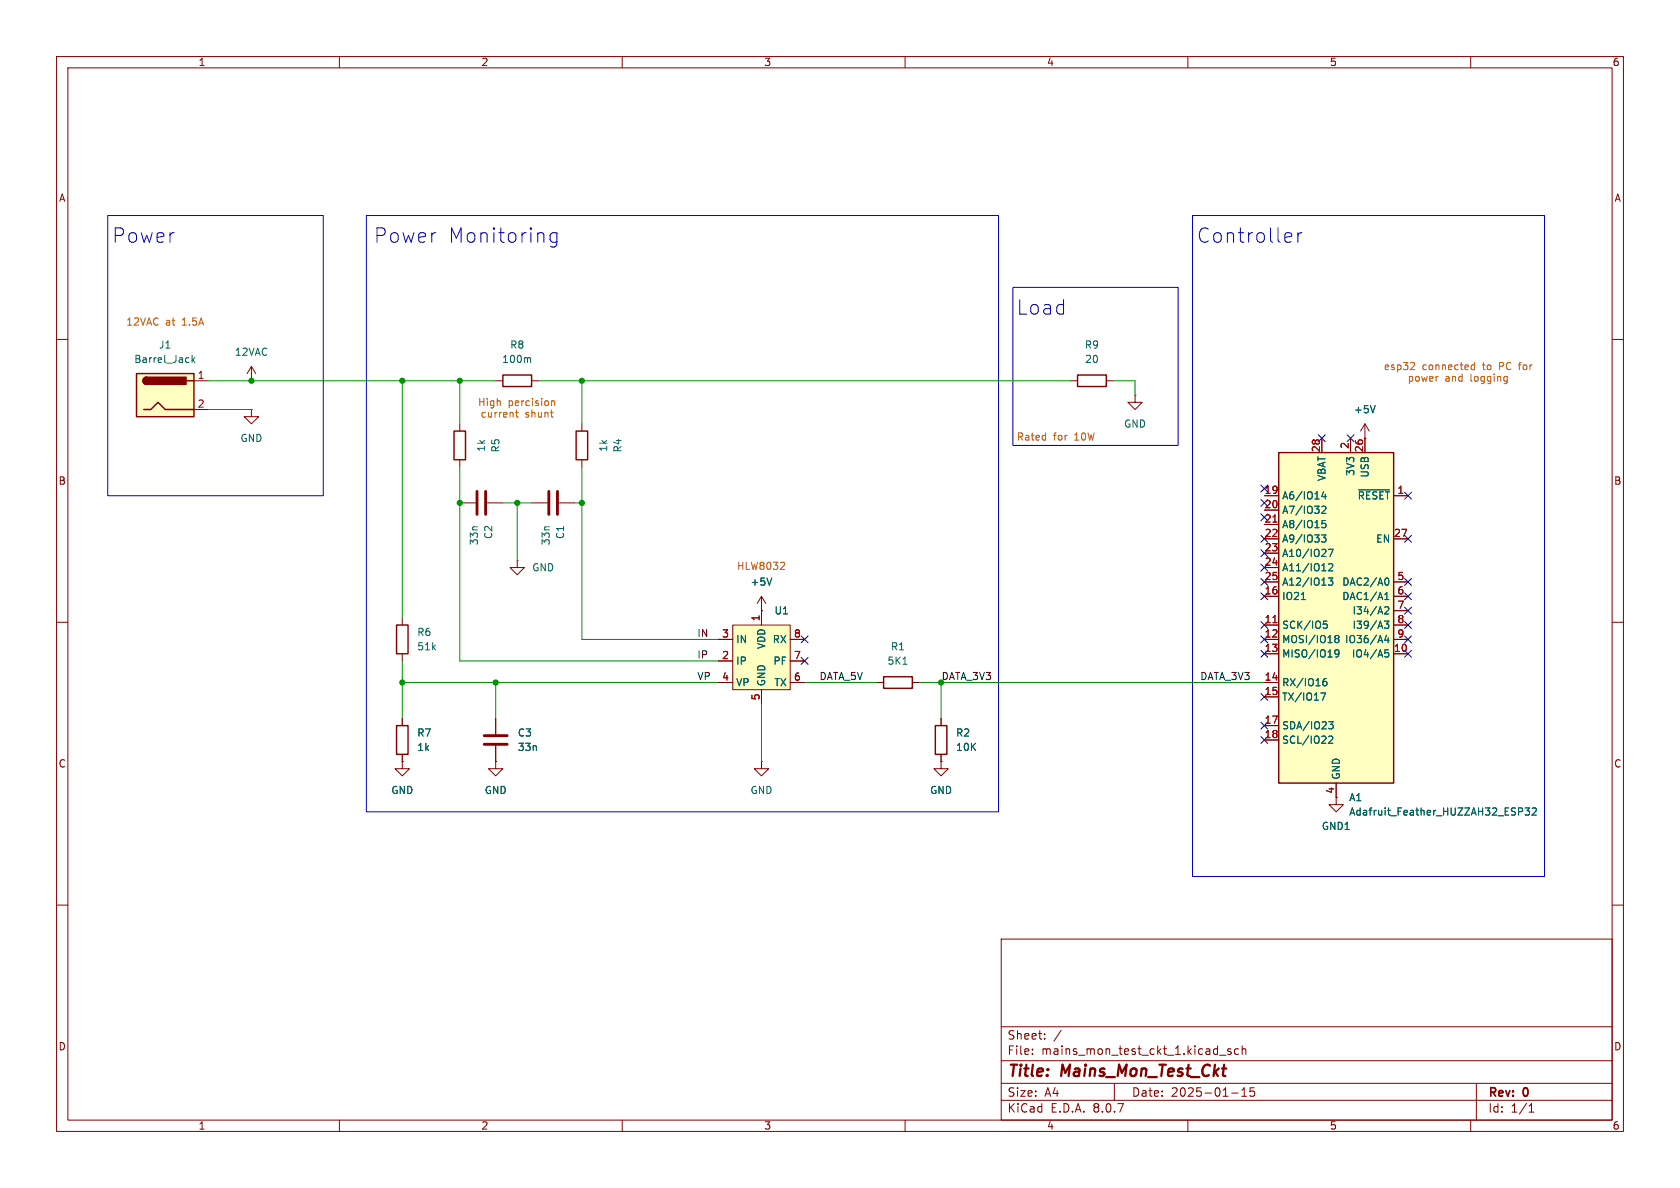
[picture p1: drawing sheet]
<svg xmlns="http://www.w3.org/2000/svg" width="297mm" height="210mm" viewBox="0 0 297 210" stroke-linecap="round" stroke-linejoin="round" font-family="sans-serif">
<g fill="none" stroke="#840000" stroke-width=".18">
<path d="M10 10h277v190h-277zM12 12h273v186h-273zM60 10v2M110 10v2M160 10v2M210 10v2M260 10v2M10 60h2M285 60h2M10 110h2M285 110h2M10 160h2"/>
<path d="M177 166h108v32h-108zM285 160h2M60 198v2M110 198v2M160 198v2M177 194.5h108M177 191.5h108M177 187.5h108M177 181.5h108M182.5 186.3v.1M182.5 185.5v.1M184.7 183.6v.1"/>
<path d="M184.7 182.8v.1M187.6 182.1l-1.3 2M197 191.5v3M210 198v2M215.6 186.5h1.1M217.6 185.5l-.4-.1-.2 .2 .1 .2 .5 .2v.3h-.6M217.7 193.2h1.2M219 185.5l-.5-.1-.3 .3v.4l.2 .2h.6M219.5 193.8h.9M219.5 192.7l.5-.4v1.5M219.6 185.5l.2-.1 .4 .1v.9M219.6 184.9v1.5"/>
<path d="M221.7 192.3h-.7v.7l.2-.1h.5l.1 .3-.1 .5-.2 .1-.5-.1M260 198v2M261 191.5v6.5M270.3 196.6h.9M270.3 195.5l.4-.4v1.5"/>
</g>
<path d="M129.5 110.5h10.2v11.4h-10.2z" fill="#ffffc2"/>
<g fill="none" stroke="#840000" stroke-width=".18">
<path d="M44.4 72.4v1.3h1.3l-1.3 1.2-1.2-1.2h1.2M44.4 72.4h.1M87.6 67.3h1.3M94 67.3h1.2M189.2 67.3h1.3M195.6 67.3h1.2M200.7 69.9v1.2h1.2l-1.2 1.3-1.3-1.3h1.3M200.7 69.9h.1M241.3 77.5h.1M241.3 74.9l-.8 1.3M241.3 74.9v2.6M241.3 74.9l.8 1.3"/>
<path d="M94 88.9h2.8M98.8 88.9h2.8M127 116.8h2.5M127 113h2.5M129.5 110.5h10.2v11.4h-10.2zM134.6 108h.1M134.6 105.4v5.1M134.6 105.4l-.7 1.3M134.6 105.4l.8 1.3M139.7 116.8h2.5M139.7 113h2.5M71.1 134.6v1.3h1.3l-1.3 1.3-1.3-1.3h1.3"/>
<path d="M71.1 134.6h.1M71.1 127v1.3M71.1 133.4v1.2M87.6 134.6v1.3h1.3l-1.3 1.3-1.2-1.3h1.2M87.6 134.6h.1M87.6 127v2.8M87.6 131.8v2.8M127 120.7h2.5M134.6 134.6v1.3h1.3l-1.3 1.3-1.3-1.3h1.3M134.6 134.6h.1M134.6 121.9v2.6M139.7 120.7h2.5"/>
<path d="M154.9 120.7h1.3M161.3 120.7h1.3M236.2 141v1.2h1.3l-1.3 1.3-1.3-1.3h1.3"/>
</g>
<path d="M97 86.9v4M98.6 86.9v4M85.6 131.6h4.1M85.6 130h4.1" fill="none" stroke="#840000" stroke-width=".51"/>
<path d="M88.9 66.3h5.1v2h-5.1zM190.5 66.3h5.1v2h-5.1zM156.2 119.6h5.1v2.1h-5.1zM70.1 128.3h2v5.1h-2z" fill="none" stroke="#840000" stroke-width=".25"/>
<path d="M93.4 63.2l.4 .2v.7M243.1 71.7l-.4 1.3M136.4 102.2l-.4 1.2M159.6 117.4h.8" fill="none" stroke="#006464" stroke-width=".18"/>
<path d="M226.1 80h20.3v58.4h-20.3z" fill="#ffffc2"/>
<path d="M226.1 80h20.3v58.4h-20.3zM165.4 128.3h2v5.1h-2z" fill="none" stroke="#840000" stroke-width=".25"/>
<g fill="none" stroke="#840000" stroke-width=".18">
<path d="M233.7 77.5v2.5M238.8 77.5v2.5M241.3 77.5v2.5M91.4 99.1v1.2h1.3l-1.3 1.3-1.2-1.3h1.2M91.4 99.1h.1M223.5 87.6h2.6M223.5 90.2h2.6M223.5 92.7h2.6M223.5 95.3h2.6M223.5 97.8h2.6M246.4 87.6h2.5M246.4 95.3h2.5"/>
<path d="M223.5 115.6h2.6M223.5 110.5h2.6M223.5 113h2.6M223.5 105.4h2.6M223.5 100.3h2.6M223.5 102.9h2.6M246.4 115.6h2.5M246.4 110.5h2.5M246.4 113h2.5M246.4 105.4h2.5M246.4 102.9h2.5M246.4 108h2.5"/>
<path d="M166.4 134.6v1.3h1.2l-1.2 1.3-1.3-1.3h1.3M166.4 134.6h.1M166.4 127v1.3M166.4 133.4v1.2M223.5 120.7h2.6M223.5 123.2h2.6M223.5 128.3h2.6M223.5 130.8h2.6M236.2 138.4v2.6"/>
</g>
<g fill="none" stroke="#006464" stroke-width=".18">
<path d="M233.6 94.6h.8l-.4 .4 .3 .2v.5l-.1 .1-.6-.1M233.7 89.6l.5-.1 .2 .3-.8 .9h.8M234 86.9l-.3 .9h.8M234.3 87.4v.8M234.3 92h-.6v.6l.2-.1 .4 .1 .1 .1-.1 .5-.1 .1-.5-.1M234.8 97.1h.9l-.6 1.3M234.9 99.8l.5-.2 .2 .4-.8 .9h.8M240.2 86.6h5.4M230.1 106h.7M234 109.8h.6M234 110.3h.4l.3 .2-.2 .5h-.5M234.5 120h-.4l-.2 .5"/>
<path d="M234.8 102.2h.8l-.4 .5 .4 .1v.5l-.2 .1-.6-.1M236.2 112.9l-.2-.3 .2-.3h.3l.2 .3-.2 .3M236.2 112.9l-.2 .2v.4l.2 .1 .4-.1 .1-.1v-.3l-.2-.2M236.2 112.9h.3M236.7 115.4l-.2 .3h-.3l-.2-.3 .1-.5h.4l.1 .1a.84 .84 0 0 1-.3 1.1h-.2M244.7 109.8h.8l-.4 .5 .4 .1v.5l-.2 .2-.6-.2M244.8 107.4l.5-.1 .2 .3-.8 .9h.8M244.8 106h.7M244.8 105.1l.4-.4v1.3M244.9 114.9h.6M244.9 115.4h.4l.2 .2-.1 .5h-.5M245.1 102.2a.68 .68 0 0 1 .4 .6 .68 .68 0 0 1-.4 .6"/>
<path d="M245.1 112.3l-.3 .9h.8M245.4 112.8v.8M233.5 122.5h.8l-.5 1.3M233.9 120.7l.2-.3h.2l.3 .3v.3l-.3 .2h-.3l-.1-.2M234.9 127.6h.8l-.4 .5 .3 .1 .1 .4-.3 .2h-.3M234.9 130.2l.5-.1 .2 .4-.8 .9h.8M268.5 142.8h.4l.3 .3-.1 .3-.6 .1M269.6 142.8h.8l-.4 .5 .3 .1v.6l-.1 .1-.6-.1M270.9 142.9l.5-.1 .2 .4-.8 .9h.8"/>
</g>
<path d="M225 92.3h.8M225 110.1h.8" fill="none" stroke="#a90000" stroke-width=".18"/>
<path d="M24.1 66h10.2v7.7h-10.2z" fill="#ffffc2"/>
<path d="M24.1 66h10.2v7.7h-10.2zM25.4 72.4h1.3l1.2-1.3 1.3 1.3h5.1M25.9 66.7a.64 .64 0 0 0-.6 .6 .64 .64 0 0 0 .6 .6M33 67.3h1.3M80.3 76.2h2v5.1h-2zM101.9 76.2h2v5.1h-2zM70.1 110.5h2v5.1h-2z" fill="none" stroke="#840000" stroke-width=".25"/>
<g fill="#840000" stroke="#840000" stroke-width=".25">
<path d="M25.5 66.9l.4-.2v1.2a.63 .63 0 0 1-.6-.3 .63 .63 0 0 1 .2-.7z"/>
<path d="M25.9 66.7h7v1.2h-7z"/>
</g>
<g fill="none" stroke="#840000" stroke-width=".18">
<path d="M34.3 67.3h2.5M34.3 72.4h2.5M44.4 67.3h.1M44.4 64.8l-.7 1.2M44.4 64.8v2.5M44.4 64.8l.8 1.2M81.3 74.9v1.3M102.9 74.9v1.3M233.7 77.5v2.5M238.8 77.5v2.5M241.3 77.5h.1M241.3 77.5v2.5"/>
<path d="M81.3 88.9h2.8M81.3 81.3v1.3M86.1 88.9h2.8M102.9 81.3v1.3M223.5 87.6h2.6M223.5 90.2h2.6M223.5 92.7h2.6M223.5 95.3h2.6M223.5 97.8h2.6M246.4 87.6h2.5M246.4 95.3h2.5M71.1 109.2v1.3"/>
<path d="M71.1 115.6v1.2M127 116.8h2.5M127 113h2.5M134.6 108h.1M134.6 108v2.5M139.7 116.8h2.5M139.7 113h2.5M223.5 113h2.6M223.5 115.6h2.6M223.5 110.5h2.6M223.5 105.4h2.6M223.5 100.3h2.6"/>
<path d="M223.5 102.9h2.6M246.4 113h2.5M246.4 115.6h2.5M246.4 110.5h2.5M246.4 105.4h2.5M246.4 102.9h2.5M246.4 108h2.5M71.1 134.6h.1M71.1 127v1.3M71.1 133.4v1.2M87.6 134.6h.1M87.6 127v2.8"/>
<path d="M87.6 131.8v2.8M127 120.7h2.5M134.6 121.9v2.6M139.7 120.7h2.5M166.4 134.6h.1M166.4 127v1.3M166.4 133.4v1.2M223.5 120.7h2.6M223.5 123.2h2.6M223.5 128.3h2.6M223.5 130.8h2.6M236.2 138.4v2.6"/>
</g>
<g fill="none" stroke="#006464" stroke-width=".18">
<path d="M34 62.8v1.3M34.1 63.6l.3 .5M34.4 63.2l-.4 .5M243.1 71.7l-.4 1.3M233.6 94.6h.8l-.4 .4 .3 .2v.5l-.1 .1-.6-.1M233.7 89.6l.5-.1 .2 .3-.8 .9h.8M234 86.9l-.3 .9h.8M234.3 87.4v.8M234.3 92h-.6v.6l.2-.1 .4 .1 .1 .1-.1 .5-.1 .1-.5-.1M234.8 97.1h.9l-.6 1.3M234.9 99.8l.5-.2 .2 .4-.8 .9h.8M240.2 86.6h5.4"/>
<path d="M136.4 102.2l-.4 1.2M230.1 106h.7M234 109.8h.6M234 110.3h.4l.3 .2-.2 .5h-.5M234.5 120h-.4l-.2 .5M234.8 102.2h.8l-.4 .5 .4 .1v.5l-.2 .1-.6-.1M236.2 112.9l-.2-.3 .2-.3h.3l.2 .3-.2 .3M236.2 112.9l-.2 .2v.4l.2 .1 .4-.1 .1-.1v-.3l-.2-.2M236.2 112.9h.3M236.7 115.4l-.2 .3h-.3l-.2-.3 .1-.5h.4l.1 .1a.84 .84 0 0 1-.3 1.1h-.2M244.7 109.8h.8l-.4 .5 .4 .1v.5l-.2 .2-.6-.2M244.8 107.4l.5-.1 .2 .3-.8 .9h.8"/>
<path d="M244.8 106h.7M244.8 105.1l.4-.4v1.3M244.9 114.9h.6M244.9 115.4h.4l.2 .2-.1 .5h-.5M245.1 102.2a.68 .68 0 0 1 .4 .6 .68 .68 0 0 1-.4 .6M245.1 112.3l-.3 .9h.8M245.4 112.8v.8M233.5 122.5h.8l-.5 1.3M233.9 120.7l.2-.3h.2l.3 .3v.3l-.3 .2h-.3l-.1-.2M234.9 127.6h.8l-.4 .5 .3 .1 .1 .4-.3 .2h-.3M234.9 130.2l.5-.1 .2 .4-.8 .9h.8M268.5 142.8h.4l.3 .3-.1 .3-.6 .1"/>
<path d="M269.6 142.8h.8l-.4 .5 .3 .1v.6l-.1 .1-.6-.1M270.9 142.9l.5-.1 .2 .4-.8 .9h.8"/>
</g>
<path d="M84.3 86.9v4M85.9 86.9v4" fill="none" stroke="#840000" stroke-width=".51"/>
<g fill="none" stroke="#c60" stroke-width=".18">
<path d="M91.3 72.5v1.1l.3 .1M97.3 72.9h.5M97.5 70.9v.8M97.5 71l.2-.1h.3l.1 .8M97.7 73.7h.1M249.9 64.1l.2 .2-.1 .3-.7 .7h.8M254.1 66.5h.1M260.1 65.1l.2 .2h.4M260.7 64.1v1.2M260.7 64.6l-.4-.1-.2 .2M266.1 66.5l.4 .1M266.5 66.5v1.1l-.3 .2"/>
<path d="M266.5 67.3l-.4 .1M138.6 99.5l.1 .1-.1 .3-.7 .8h.8"/>
</g>
<path d="M19 38.1h38.1v49.5h-38.1zM64.8 38.1h111.7v105.4h-111.7zM210.8 38.1h62.2v116.8h-62.2zM98.5 41.3l-.8-.2-.5 .5v.7l.3 .4 .2 .1 .8-.1M98.5 41.1v2.1a.69 .69 0 0 1-1.1 .4M179.1 50.8h29.2v27.9h-29.2zM228 41.1l.2 .2 .2 .4-1.3 .3M228.2 42.7l-.2 .1M229.4 41.1v1.7M230.2 41.1a.65 .65 0 0 0-.8 .5" fill="none" stroke="#0000c2" stroke-width=".18"/>
<g fill="none" stroke="#009600" stroke-width=".18">
<path d="M36.8 67.3h50.8M36.8 72.4h7.6M71.1 67.3v41.9M81.3 67.3v7.6M95.2 67.3h94M102.9 67.3v7.6M196.8 67.3h3.9v2.6M81.3 82.6v34.2h45.7M88.9 88.9h5.1M91.4 88.9v10.2M101.6 88.9h1.3M102.9 82.6v30.4h24.1"/>
<path d="M71.1 116.8v10.2M71.1 120.7h55.9M87.6 120.7v6.3M134.6 124.5v10.1M142.2 120.7h12.7M162.6 120.7h60.9M166.4 120.7v6.3"/>
</g>
<g fill="none" stroke="#000084" stroke-width=".18">
<path d="M233.1 76.9l1.2 1.2M234.3 76.9l-1.2 1.2M238.2 76.9l1.2 1.2M239.4 76.9l-1.2 1.2M222.9 99.7l1.2 1.2M222.9 97.2l1.2 1.2M222.9 85.8l1.2 1.2M222.9 94.6l1.2 1.3M224.1 99.7l-1.2 1.2M224.1 97.2l-1.2 1.2M224.1 85.8l-1.2 1.2M224.1 94.6l-1.2 1.3"/>
<path d="M248.3 94.6l1.2 1.3M248.3 87l1.2 1.2M249.5 94.6l-1.2 1.3M249.5 87l-1.2 1.2M141.6 112.4l1.2 1.2M141.6 116.2l1.2 1.2M142.8 112.4l-1.2 1.2M142.8 116.2l-1.2 1.2M222.9 102.3l1.2 1.2M222.9 115l1.2 1.2M222.9 104.8l1.2 1.2M222.9 112.4l1.2 1.2"/>
<path d="M222.9 109.9l1.2 1.2M224.1 102.3l-1.2 1.2M224.1 115l-1.2 1.2M224.1 104.8l-1.2 1.2M224.1 112.4l-1.2 1.2M224.1 109.9l-1.2 1.2M248.3 107.3l1.2 1.3M248.3 102.3l1.2 1.2M248.3 109.9l1.2 1.2M248.3 112.4l1.2 1.2M248.3 115l1.2 1.2M248.3 104.8l1.2 1.2"/>
<path d="M249.5 107.3l-1.2 1.3M249.5 102.3l-1.2 1.2M249.5 109.9l-1.2 1.2M249.5 112.4l-1.2 1.2M249.5 115l-1.2 1.2M249.5 104.8l-1.2 1.2M222.9 127.7l1.2 1.2M222.9 122.6l1.2 1.2M222.9 130.2l1.2 1.2M224.1 127.7l-1.2 1.2M224.1 130.2l-1.2 1.2M224.1 122.6l-1.2 1.2"/>
</g>
<path d="M225 92.3h.8M225 110.1h.8" fill="none" stroke="#a90000" stroke-width=".18"/>
<g fill="#009600" stroke="#009600" stroke-width=".18">
<circle cx="71.1" cy="120.7" r=".46"/>
<circle cx="102.9" cy="67.3" r=".46"/>
<circle cx="102.9" cy="88.9" r=".46"/>
<circle cx="87.6" cy="120.7" r=".46"/>
<circle cx="71.1" cy="67.3" r=".46"/>
<circle cx="81.3" cy="67.3" r=".46"/>
<circle cx="91.4" cy="88.9" r=".46"/>
<circle cx="81.3" cy="88.9" r=".46"/>
<circle cx="44.4" cy="67.3" r=".46"/>
</g>
<g font-size="3.5" fill="#0000c2">
<text x="19.8" y="43.2">Power</text>
<text x="66.1" y="43.2">Power</text>
<text x="79.2" y="43.2">Monitoring</text>
<text x="211.6" y="43.2">Controller</text>
<text x="179.7" y="55.9">Load</text>
</g>
<g font-size="2.8" fill="#840000">
<text x="178" y="190.9">Title:</text>
<text x="187.7" y="190.9">Mains_Mon_Test_Ckt</text>
</g>
<g font-size="2.1" fill="#840000">
<text x="178" y="184">Sheet:</text>
<text x="178" y="186.7">File:</text>
<text x="184.1" y="186.7">mains_mon_test_ckt_1.kicad_sch</text>
<text x="178" y="196.9">KiCad</text>
<text x="178" y="194.1">Size:</text>
<text x="184.7" y="194.1">A4</text>
<text x="185.7" y="196.9">E.D.A.</text>
<text x="193.3" y="196.9">8.0.7</text>
<text x="200" y="194.1">Date:</text>
<text x="207" y="194.1">2025-01-15</text>
<text x="263" y="194.3">Rev:</text>
<text x="263" y="196.9">Id:</text>
<text x="267.1" y="196.9">1/1</text>
<text x="269.4" y="194.3">0</text>
</g>
<g font-size="1.8" fill="#840000">
<text x="35" y="11.9">1</text>
<text x="85" y="11.9">2</text>
<text x="135" y="11.9">3</text>
<text x="185" y="11.9">4</text>
<text x="235" y="11.9">5</text>
<text x="285" y="11.9">6</text>
<text x="10.3" y="35.9">A</text>
<text x="285.3" y="35.9">A</text>
<text x="10.3" y="85.9">B</text>
<text x="285.3" y="85.9">B</text>
<text x="10.3" y="135.9">C</text>
<text x="285.3" y="135.9">C</text>
<text x="236" y="140.4" transform="rotate(-90 236 140.4)">4</text>
<text x="10.3" y="185.9">D</text>
<text x="285.3" y="185.9">D</text>
<text x="35" y="199.9">1</text>
<text x="85" y="199.9">2</text>
<text x="135" y="199.9">3</text>
<text x="185" y="199.9">4</text>
<text x="235" y="199.9">5</text>
<text x="285" y="199.9">6</text>
</g>
<g font-size="1.8" fill="#c60">
<text x="22.2" y="57.8">12VAC</text>
<text x="29.3" y="57.8">at</text>
<text x="32.3" y="57.8">1.5A</text>
<text x="244.6" y="65.6">esp32</text>
<text x="251.4" y="65.6">connected</text>
<text x="262.3" y="65.6">to</text>
<text x="265.3" y="65.6">PC</text>
<text x="269" y="65.6">for</text>
<text x="84.4" y="72">High</text>
<text x="89.8" y="72">percision</text>
<text x="248.8" y="67.7">power</text>
<text x="255.4" y="67.7">and</text>
<text x="260" y="67.7">logging</text>
<text x="84.9" y="74">current</text>
<text x="92.8" y="74">shunt</text>
<text x="179.7" y="78.1">Rated</text>
<text x="186.2" y="78.1">for</text>
<text x="190" y="78.1">10W</text>
<text x="130.2" y="100.9">HLW8032</text>
</g>
<g font-size="1.8" fill="#006464">
<text x="23.6" y="64.4">Barrel_Jack</text>
<text x="28" y="61.8">J1</text>
<text x="41.4" y="63.1">12VAC</text>
<text x="88.7" y="64.4">100m</text>
<text x="90.1" y="61.8">R8</text>
<text x="191.7" y="61.8">R9</text>
<text x="191.7" y="64.4">20</text>
<text x="198.6" y="75.8">GND</text>
<text x="239.3" y="73.3">+5V</text>
<text x="42.4" y="78.3">GND</text>
<text x="86" y="80" transform="rotate(-90 86 80)">1k</text>
<text x="88.5" y="80.1" transform="rotate(-90 88.5 80.1)">R5</text>
<text x="107.5" y="80" transform="rotate(-90 107.5 80)">1k</text>
<text x="110.1" y="80.1" transform="rotate(-90 110.1 80.1)">R4</text>
<text x="226.6" y="88.5">A6/IO14</text>
<text x="234.5" y="85.1" transform="rotate(-90 234.5 85.1)">VBAT</text>
<text x="239.6" y="84.2" transform="rotate(-90 239.6 84.2)">3V3</text>
<text x="239.9" y="88.5">~{RESET}</text>
<text x="242.2" y="84.5" transform="rotate(-90 242.2 84.5)">USB</text>
<text x="87.2" y="95.4" transform="rotate(-90 87.2 95.4)">C2</text>
<text x="99.9" y="95.4" transform="rotate(-90 99.9 95.4)">C1</text>
<text x="226.6" y="91">A7/IO32</text>
<text x="226.6" y="93.6">A8/IO15</text>
<text x="84.7" y="96.5" transform="rotate(-90 84.7 96.5)">33n</text>
<text x="94" y="101.2">GND</text>
<text x="97.4" y="96.5" transform="rotate(-90 97.4 96.5)">33n</text>
<text x="226.6" y="96.1">A9/IO33</text>
<text x="226.6" y="98.7">A10/IO27</text>
<text x="226.6" y="101.2">A11/IO12</text>
<text x="243.2" y="96.1">EN</text>
<text x="132.6" y="103.7">+5V</text>
<text x="226.6" y="106.3">IO21</text>
<text x="226.6" y="103.7">A12/IO13</text>
<text x="237.2" y="103.7">DAC2/A0</text>
<text x="237.2" y="106.3">DAC1/A1</text>
<text x="73.7" y="112.6">R6</text>
<text x="130" y="113.9">IN</text>
<text x="136.5" y="113.9">RX</text>
<text x="136.8" y="108.8">U1</text>
<text x="226.6" y="111.4">SCK/IO5</text>
<text x="226.6" y="113.9">MOSI/IO18</text>
<text x="237.7" y="113.9">IO36/A4</text>
<text x="239" y="108.8">I34/A2</text>
<text x="239" y="111.4">I39/A3</text>
<text x="73.7" y="115.2">51k</text>
<text x="130" y="117.7">IP</text>
<text x="135.5" y="114.8" transform="rotate(-90 135.5 114.8)">VDD</text>
<text x="136.6" y="117.7">PF</text>
<text x="156.8" y="117.7">5K1</text>
<text x="157.4" y="115.2">R1</text>
<text x="226.6" y="116.4">MISO/IO19</text>
<text x="238.9" y="116.4">IO4/A5</text>
<text x="130" y="121.5">VP</text>
<text x="135.5" y="121.4" transform="rotate(-90 135.5 121.4)">GND</text>
<text x="136.8" y="121.5">TX</text>
<text x="226.6" y="121.5">RX/IO16</text>
<text x="226.6" y="124.1">TX/IO17</text>
<text x="73.7" y="130.4">R7</text>
<text x="91.4" y="130.4">C3</text>
<text x="168.9" y="130.4">R2</text>
<text x="226.6" y="129.1">SDA/IO23</text>
<text x="226.6" y="131.7">SCL/IO22</text>
<text x="73.7" y="132.9">1k</text>
<text x="91.4" y="132.9">33n</text>
<text x="168.9" y="132.9">10K</text>
<text x="237.1" y="137.9" transform="rotate(-90 237.1 137.9)">GND</text>
<text x="69.1" y="140.6">GND</text>
<text x="85.6" y="140.6">GND</text>
<text x="132.6" y="140.6">GND</text>
<text x="164.3" y="140.6">GND</text>
<text x="238.4" y="141.8">A1</text>
<text x="233.6" y="146.9">GND1</text>
<text x="238.4" y="144.4">Adafruit_Feather_HUZZAH32_ESP32</text>
</g>
<g font-size="1.8" fill="#a90000">
<text x="34.9" y="67.1">1</text>
<text x="34.9" y="72.1">2</text>
<text x="233.4" y="80.1" transform="rotate(-90 233.4 80.1)">28</text>
<text x="238.5" y="79.4" transform="rotate(-90 238.5 79.4)">2</text>
<text x="241" y="80.1" transform="rotate(-90 241 80.1)">26</text>
<text x="223.5" y="87.4">19</text>
<text x="223.5" y="89.9">20</text>
<text x="246.9" y="87.4">1</text>
<text x="223.5" y="92.5">21</text>
<text x="223.5" y="95">22</text>
<text x="246.3" y="95">27</text>
<text x="223.5" y="97.5">23</text>
<text x="223.5" y="100.1">24</text>
<text x="223.5" y="105.2">16</text>
<text x="223.5" y="102.6">25</text>
<text x="246.9" y="102.6">5</text>
<text x="246.9" y="105.2">6</text>
<text x="246.9" y="107.7">7</text>
<text x="127.6" y="112.8">3</text>
<text x="134.4" y="109.9" transform="rotate(-90 134.4 109.9)">1</text>
<text x="140.3" y="112.8">8</text>
<text x="223.5" y="110.2">11</text>
<text x="223.5" y="112.8">12</text>
<text x="246.9" y="110.2">8</text>
<text x="246.9" y="112.8">9</text>
<text x="127.6" y="116.6">2</text>
<text x="140.3" y="116.6">7</text>
<text x="223.5" y="115.3">13</text>
<text x="246.3" y="115.3">10</text>
<text x="127.6" y="120.4">4</text>
<text x="134.4" y="123.9" transform="rotate(-90 134.4 123.9)">5</text>
<text x="140.3" y="120.4">6</text>
<text x="223.5" y="120.4">14</text>
<text x="223.5" y="122.9">15</text>
<text x="223.5" y="128">17</text>
<text x="223.5" y="130.6">18</text>
</g>
<g font-size="1.8" fill="#0f0f0f">
<text x="123.2" y="112.7">IN</text>
<text x="123.2" y="116.5">IP</text>
<text x="123.2" y="120.3">VP</text>
<text x="144.8" y="120.3">DATA_5V</text>
<text x="212.1" y="120.3">DATA_3V3</text>
</g>
<text font-size="1.8" fill="#009600" x="166.4" y="120.3">DATA_3V3</text>
</svg>
